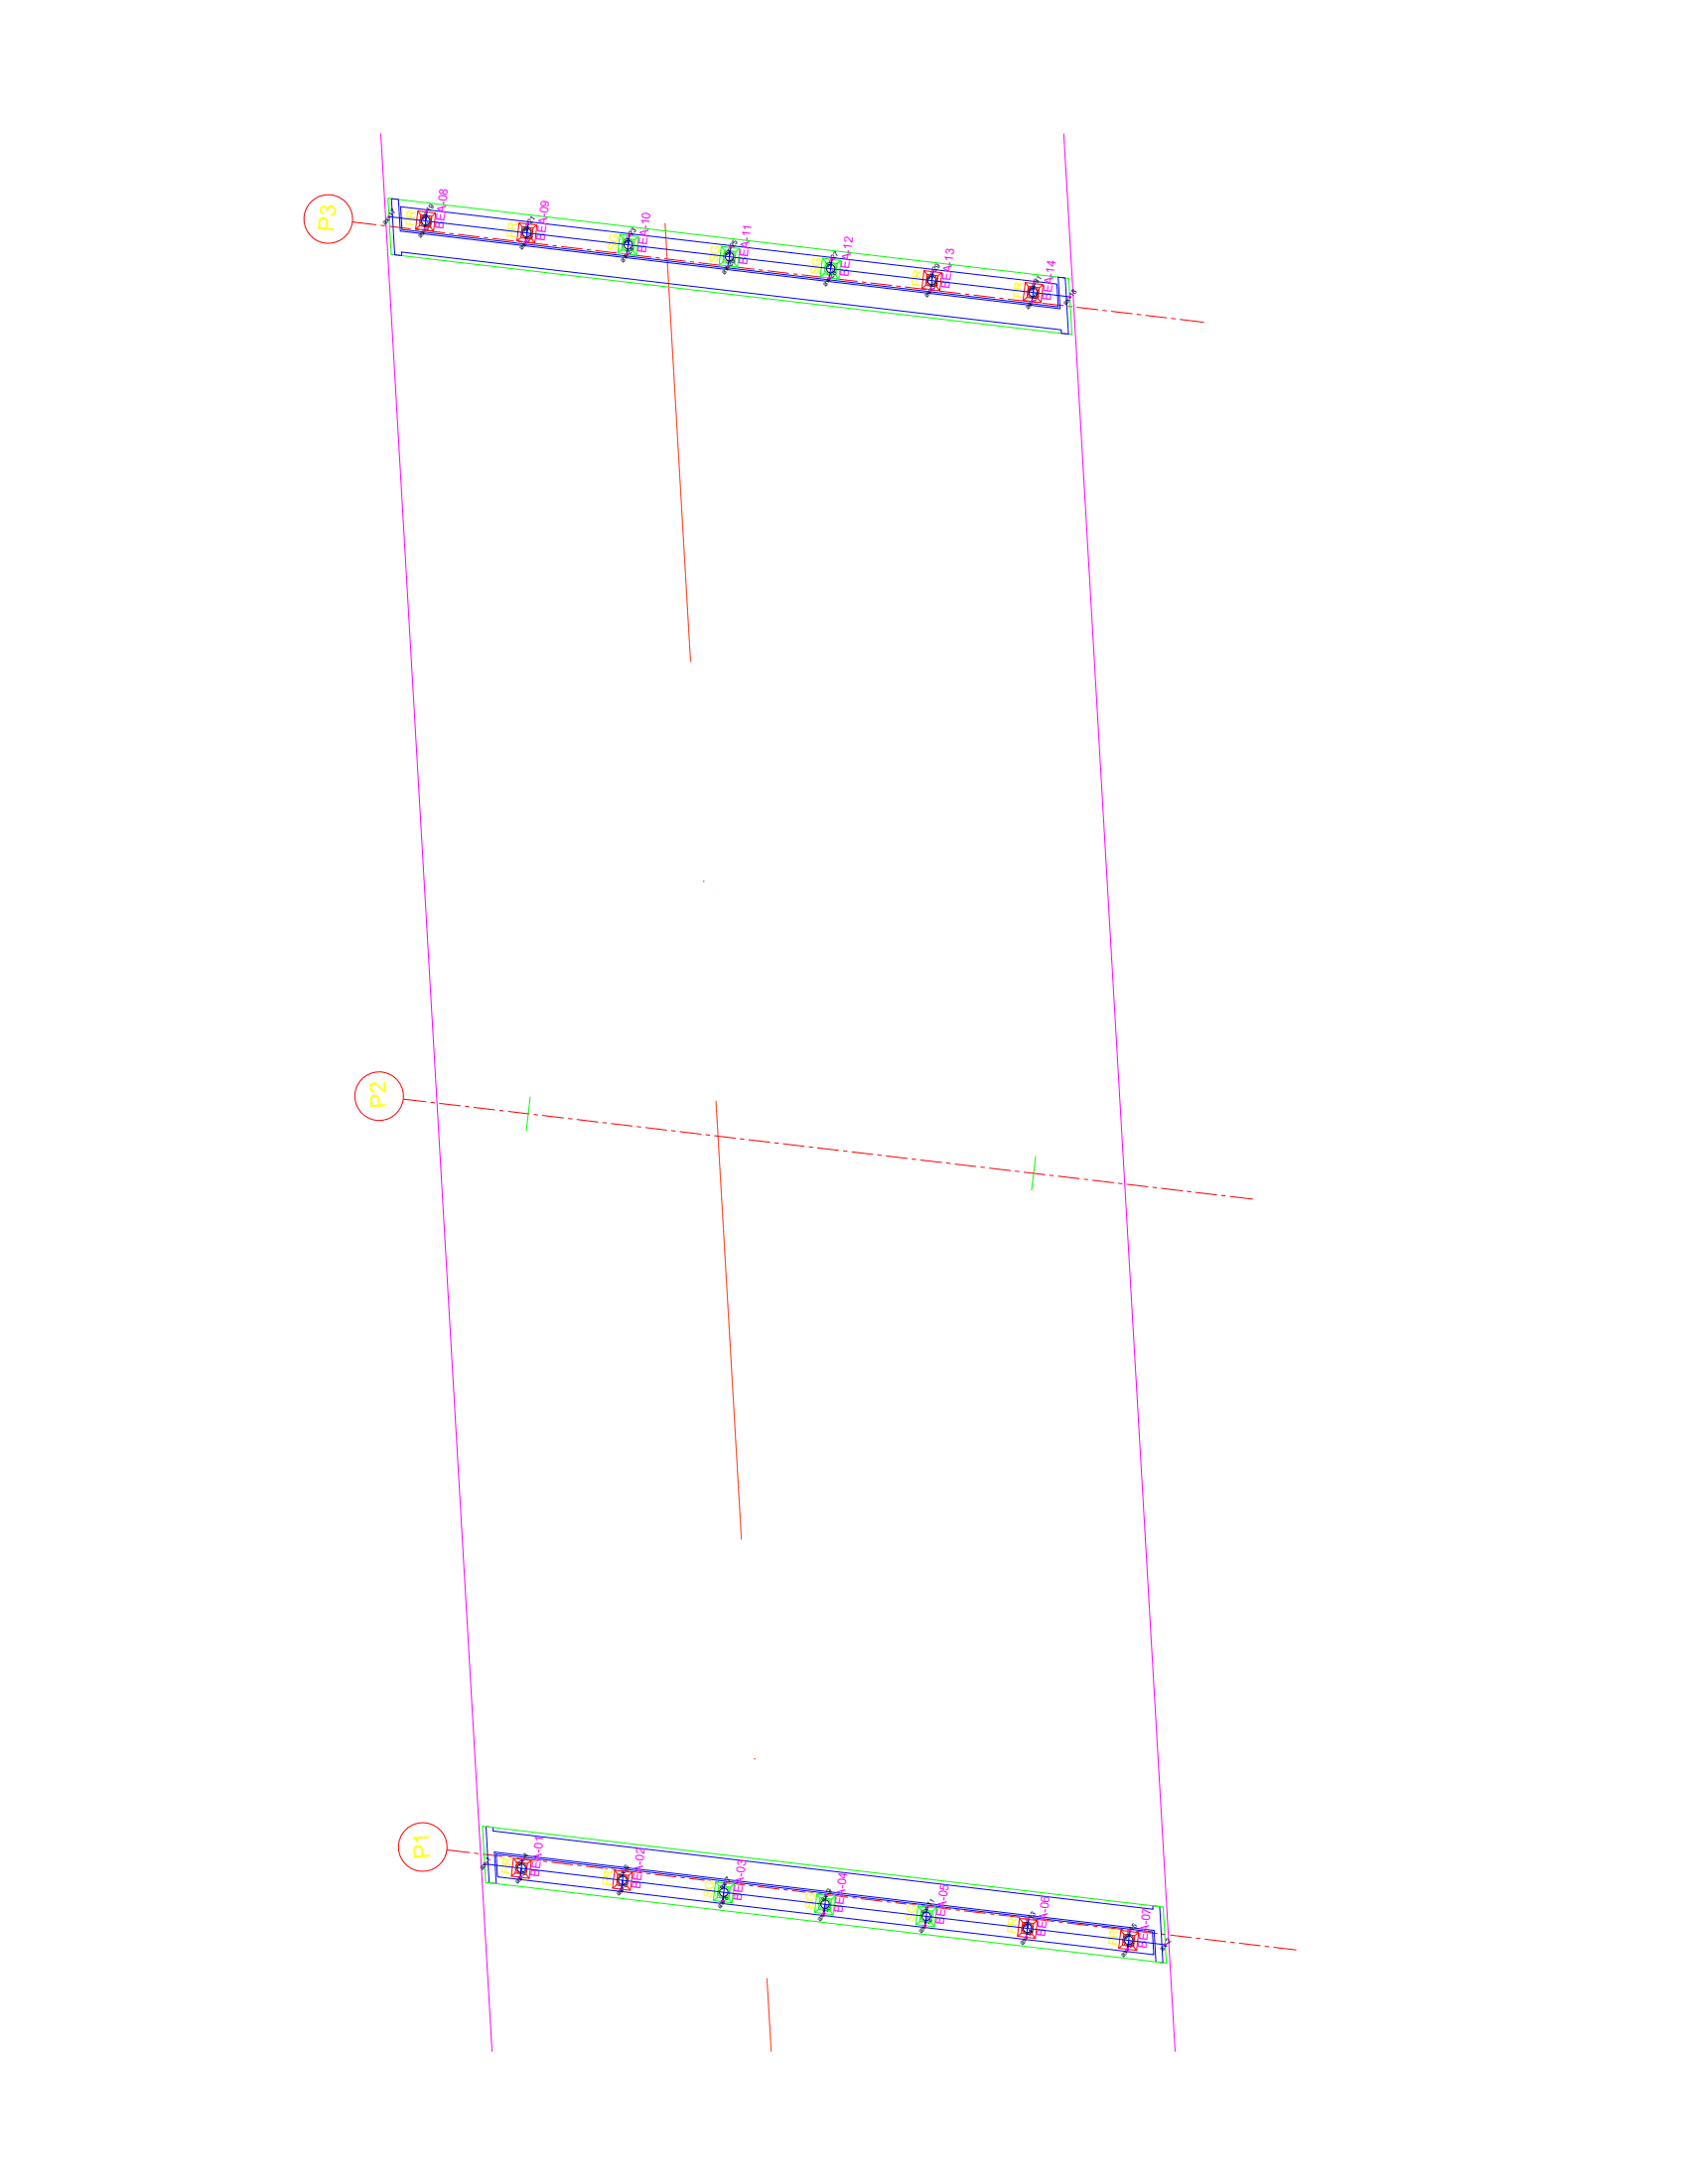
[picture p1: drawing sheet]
<svg xmlns="http://www.w3.org/2000/svg" width="216mm" height="279mm" viewBox="0 0 216 279" stroke-linecap="round" stroke-linejoin="round" font-family="sans-serif">
<!-- layer: Eixos TRI-312-Part4$0$AXIS_TRR -->
<path d="M85.1 28.6l3.2 56.1M89.9 112.8h.1M91.6 140.8l3.2 56.2M96.5 225h.1M98.1 253.1l.5 9.4" fill="none" stroke="#ff3f00" stroke-width=".13"/>
<path d="M48.7 17.1l14.2 245.4M136.1 17.1l14.2 245.4" fill="none" stroke="#f0f" stroke-width=".13"/>
<!-- layer: S-COLS-CNTR -->
<g fill="none" stroke="#f00" stroke-width=".13">
<path d="M45.1 28.4l3 .4M48.7 28.8l.5 .1M49.8 28.9l2.7 .4M53.1 29.3l.5 .1M54.2 29.5l2.7 .3M57.5 29.9h.5M58.6 30l2.7 .3M61.9 30.4h.5M63 30.5l2.7 .3M66.3 30.9l.5 .1M67.4 31l2.7 .3M70.7 31.4l.5 .1"/>
<path d="M71.8 31.5l2.7 .4M75.1 31.9l.5 .1M76.2 32.1l2.7 .3M79.5 32.4l.5 .1M80.6 32.6l2.7 .3M83.9 33h.5M85 33.1l2.7 .3M88.3 33.5h.5M89.4 33.6l2.7 .3M92.7 34l.5 .1M93.8 34.1l2.7 .3M97 34.5l.6 .1"/>
<path d="M98.1 34.6l2.8 .4M101.4 35l.6 .1M102.5 35.2l2.8 .3M105.8 35.5l.6 .1M106.9 35.7l2.8 .3M110.2 36.1h.6M111.3 36.2l2.8 .3M114.6 36.6l.6 .1M115.7 36.7l2.8 .3M119 37.1l.6 .1M120.1 37.2l2.8 .4M123.4 37.6l.6 .1"/>
<path d="M124.5 37.8l2.8 .3M127.8 38.1l.6 .1M128.9 38.3l2.8 .3M132.2 38.7h.6M133.3 38.8l2.8 .3M136.6 39.2h.6M137.7 39.3l2.8 .3M141 39.7l.6 .1M142.1 39.8l2.8 .3M145.4 40.2l.6 .1M146.5 40.3l2.8 .4M149.8 40.7l.6 .1"/>
<path d="M150.9 40.9l3.1 .3M51.6 140.6l2.9 .3M55.1 141l.5 .1M56.2 141.1l2.7 .4M59.5 141.5l.5 .1M60.6 141.7l2.7 .3M63.9 142l.5 .1M65 142.2l2.7 .3M68.3 142.6h.5M69.4 142.7l2.7 .3M72.7 143.1l.5 .1M73.8 143.2l2.7 .3"/>
<path d="M77.1 143.6l.5 .1M78.2 143.7l2.7 .4M81.5 144.1l.5 .1M82.6 144.3l2.7 .3M85.8 144.6l.6 .1M86.9 144.8l2.8 .3M90.3 145.2h.5M91.4 145.3l2.7 .3M94.6 145.7h.6M95.7 145.8l2.8 .3M99 146.2l.6 .1M100.1 146.3l2.8 .4"/>
<path d="M103.4 146.7l.6 .1M104.5 146.8l2.8 .4M107.8 147.2l.6 .1M108.9 147.4l2.8 .3M112.2 147.8h.6M113.3 147.9l2.8 .3M116.6 148.3h.6M117.7 148.4l2.8 .3M121 148.8l.6 .1M122.1 148.9l2.8 .3M125.4 149.3l.6 .1M126.5 149.4l2.8 .4"/>
<path d="M129.8 149.8l.6 .1M130.9 150l2.8 .3M134.2 150.3l.6 .1M135.3 150.5l2.8 .3M138.6 150.9h.6M139.7 151l2.8 .3M143 151.4h.6M144.1 151.5l2.8 .3M147.4 151.9l.6 .1M148.5 152l2.8 .3M151.8 152.4l.6 .1M152.9 152.5l2.7 .4"/>
<path d="M156.2 152.9l.5 .1M157.3 153.1l2.9 .3M57.2 236.7l2.9 .3M60.6 237.1h.6M61.8 237.2l2.7 .3M65 237.6h.6M66.1 237.7l2.8 .3M69.4 238.1l.6 .1M70.5 238.2l2.8 .4M73.8 238.6l.6 .1M74.9 238.7l2.8 .4M78.2 239.1l.6 .1"/>
<path d="M79.3 239.3l2.8 .3M82.6 239.7h.6M83.7 239.8l2.8 .3M87 240.2h.6M88.1 240.3l2.8 .3M91.4 240.7l.6 .1M92.5 240.8l2.8 .4M95.8 241.2l.6 .1M96.9 241.3l2.8 .4M100.2 241.7l.6 .1M101.3 241.9l2.8 .3M104.6 242.3h.6"/>
<path d="M105.7 242.4l2.8 .3M109 242.8h.6M110.1 242.9l2.8 .3M113.4 243.3l.6 .1M114.5 243.4l2.8 .3M117.8 243.8l.6 .1M118.9 243.9l2.8 .4M122.2 244.3l.6 .1M123.3 244.5l2.8 .3M126.6 244.8l.6 .1M127.7 245l2.7 .3M131 245.4h.5"/>
<path d="M132.1 245.5l2.7 .3M135.4 245.9h.5M136.5 246l2.7 .3M139.8 246.4l.5 .1M140.9 246.5l2.7 .3M144.2 246.9l.5 .1M145.3 247l2.7 .4M148.6 247.4l.5 .1M149.7 247.6l2.7 .3M153 247.9l.5 .1M154.1 248.1l2.7 .3M157.4 248.5h.5"/>
<path d="M158.5 248.6l2.7 .3M161.8 249h.5M162.9 249.1l2.9 .4"/>
</g>
<!-- layer: S-FNDN-CNTR -->
<g fill="none" stroke="#f00" stroke-width=".13">
<circle cx="42" cy="28" r="3.1"/>
<circle cx="48.5" cy="140.2" r="3.1"/>
<circle cx="54.1" cy="236.3" r="3.1"/>
</g>
<!-- layer: S-COLS-CONC -->
<path d="M67.8 140.3l-.5 4.4M132.5 147.9l-.6 4.4" fill="none" stroke="#0f0" stroke-width=".13"/>
<!-- layer: S-CONC -->
<path d="M50.1 25.4l.9 .1 .2 4.1 84.4 9.9-.3-4 .9 .1 .5 7.1-.9-.1-.1-.4-84.4-10 .1 .5-.9-.1zM51.2 26.4l84 9.9 .1 3-83.9-9.9zM62.2 233.7l.9 .1v.4l84.4 10.1-.1-.5 .9 .1 .4 7.2-.9-.1-.2-4-84.4-10.1 .3 4.1-.9-.1zM63.5 237.2l83.9 9.9 .2 3-84-10z" fill="none" stroke="#00f" stroke-width=".13"/>
<path d="M49.6 25.4l87.1 10.2 .4 7.2-87.1-10.3zM61.7 233.6l87.1 10.4 .4 7.1-87.1-10.3z" fill="none" stroke="#0f0" stroke-width=".13"/>
<!-- layer: S-BRDG-POT-BRNG -->
<g fill="none" stroke="#f00" stroke-width=".13">
<path d="M53.4 27l2.3 .3-.2 2.2-2.3-.2zM53.4 27l.4 .5M53.7 28.9l-.5 .4M53.8 27.5l1.4 .2-.1 1.4-1.4-.2zM55.1 29.1l.4 .4M55.7 27.3l-.5 .4M66.4 28.5l2.3 .3-.3 2.3-2.3-.3zM66.4 28.5l.4 .5M66.6 30.4l-.5 .4M66.8 29l1.4 .2-.2 1.4-1.4-.2zM68 30.6l.4 .5M68.7 28.8l-.5 .4"/>
<path d="M118.2 34.6l2.3 .3-.3 2.3-2.3-.3zM118.2 34.6l.4 .5M118.4 36.5l-.5 .4M118.6 35.1l1.4 .2-.2 1.4-1.4-.2zM119.8 36.7l.4 .5M120.5 34.9l-.5 .4M131.1 36.1l2.3 .3-.3 2.3-2.2-.3zM131.1 36.1l.4 .5M131.4 38l-.5 .4M131.5 36.6l1.4 .2-.1 1.4-1.4-.2zM132.8 38.2l.3 .5M133.4 36.4l-.5 .4"/>
<path d="M65.7 237.7l2.3 .3-.3 2.3-2.3-.3zM65.7 237.7l.4 .5M65.9 239.6l-.5 .4M66.1 238.2l1.4 .2-.2 1.4-1.4-.2zM67.3 239.8l.4 .5M68 238l-.5 .4M78.6 239.3l2.3 .2-.3 2.3-2.3-.2zM78.6 239.3l.4 .5M79 239.8l1.4 .1-.2 1.4-1.4-.1zM80.9 239.5l-.5 .4M78.8 241.2l-.5 .4M80.2 241.3l.4 .5"/>
<path d="M130.4 245.4l2.3 .3-.3 2.3-2.3-.3zM130.4 245.4l.4 .5M130.6 247.3l-.5 .4M130.8 245.9l1.4 .2-.2 1.4-1.4-.2zM132 247.5l.4 .5M132.7 245.7l-.5 .4M143.4 247l2.2 .2-.2 2.3-2.3-.3zM143.4 247l.3 .4M143.6 248.9l-.5 .3M143.7 247.4l1.4 .2-.1 1.4-1.4-.1zM145 249l.4 .5M145.6 247.2l-.5 .4"/>
<circle cx="54.4" cy="28.3" r=".71"/>
<circle cx="67.4" cy="29.8" r=".71"/>
<circle cx="119.2" cy="35.9" r=".71"/>
<circle cx="132.1" cy="37.4" r=".71"/>
<circle cx="66.7" cy="239" r=".71"/>
<circle cx="79.6" cy="240.5" r=".71"/>
<circle cx="131.4" cy="246.7" r=".71"/>
<circle cx="144.4" cy="248.2" r=".71"/>
</g>
<g fill="none" stroke="#0f0" stroke-width=".13">
<path d="M79.3 30l2.4 .3-.3 2.3-2.4-.2zM79.3 30l.4 .5M79.5 32l-.5 .4M79.7 30.5l1.5 .2-.2 1.5-1.5-.2zM81 32.2l.4 .4M81.7 30.3l-.5 .4M92.3 31.5l2.3 .3-.3 2.4-2.3-.3zM92.3 31.5l.3 .5M92.5 33.5l-.5 .4M92.6 32l1.5 .2-.1 1.5-1.5-.2zM94 33.7l.3 .5M94.6 31.8l-.5 .4"/>
<path d="M105.2 33l2.4 .3-.3 2.4-2.4-.3zM105.2 33l.4 .5M105.4 35l-.5 .4M105.6 33.5l1.5 .2-.2 1.5-1.5-.2zM106.9 35.2l.4 .5M107.6 33.3l-.5 .4M91.5 240.8l2.4 .2-.3 2.4-2.4-.3zM91.5 240.8l.4 .4M91.7 242.7l-.5 .4M91.9 241.2l1.5 .2-.2 1.5-1.5-.2zM93.2 242.9l.4 .5M93.9 241l-.5 .4"/>
<path d="M104.5 242.3l2.3 .3-.2 2.4-2.4-.3zM104.5 242.3l.4 .5M104.7 244.3l-.5 .4M104.9 242.8l1.5 .2-.2 1.5-1.5-.2zM106.2 244.5l.4 .5M106.8 242.6l-.4 .4M117.4 243.8l2.4 .3-.3 2.4-2.4-.3zM117.4 243.8l.4 .5M117.6 245.8l-.5 .4M117.8 244.3l1.5 .2-.2 1.5-1.5-.2zM119.1 246l.4 .5M119.8 244.1l-.5 .4"/>
<circle cx="80.3" cy="31.3" r=".75"/>
<circle cx="93.3" cy="32.8" r=".75"/>
<circle cx="106.2" cy="34.4" r=".75"/>
<circle cx="92.6" cy="242.1" r=".75"/>
<circle cx="105.5" cy="243.6" r=".75"/>
<circle cx="118.5" cy="245.2" r=".75"/>
</g>
<!-- layer: S-TEXT-0050 -->
<g fill="#fff" stroke="#fff" stroke-width=".13">
<path d="M52.1 26.8l-.2 2 1.1 .1zM52.1 26.8l1.1 .2-.2 1.9z"/>
<path d="M65 28.4l-.2 1.9 1.1 .1zM65 28.4l1.1 .1-.2 1.9z"/>
<path d="M78 29.8l-.3 2.1 1.2 .1zM78 29.8l1.1 .2-.2 2z"/>
<path d="M90.9 31.3l-.2 2.1 1.1 .1zM90.9 31.3l1.2 .2-.3 2z"/>
<path d="M103.9 32.9l-.3 2 1.2 .2zM103.9 32.9l1.1 .1-.2 2.1z"/>
<path d="M116.8 34.5l-.2 1.9 1.1 .1zM116.8 34.5l1.1 .1-.2 1.9z"/>
<path d="M129.8 36l-.2 1.9 1.1 .1zM129.8 36l1.1 .1-.2 1.9z"/>
<path d="M64.3 237.6l-.2 1.9 1.1 .1zM64.3 237.6l1.1 .1-.2 1.9z"/>
<path d="M77.3 239.1l-.3 1.9 1.1 .2zM77.3 239.1l1.1 .2-.3 1.9z"/>
<path d="M142 246.8l-.2 1.9 1.1 .1zM142 246.8l1.1 .2-.2 1.8z"/>
<path d="M129.1 245.3l-.3 1.9 1.1 .1zM129.1 245.3l1.1 .1-.3 1.9z"/>
<path d="M90.2 240.6l-.2 2 1.1 .2zM90.2 240.6l1.1 .1-.2 2.1z"/>
<path d="M103.2 242.1l-.3 2.1 1.1 .1zM103.2 242.1l1.1 .2-.3 2z"/>
<path d="M116.1 243.7l-.2 2 1.1 .2zM116.1 243.7l1.1 .1-.2 2.1z"/>
</g>
<!-- layer: Coordinate Points -->
<g fill="none" stroke="#000" stroke-width=".13">
<circle cx="54.5" cy="28.3" r=".55"/>
<circle cx="67.4" cy="29.8" r=".55"/>
<circle cx="80.4" cy="31.3" r=".55"/>
<circle cx="93.3" cy="32.8" r=".55"/>
<circle cx="106.2" cy="34.4" r=".55"/>
<circle cx="119.2" cy="35.9" r=".55"/>
<circle cx="132.1" cy="37.4" r=".55"/>
<circle cx="66.7" cy="239" r=".55"/>
<circle cx="79.6" cy="240.5" r=".55"/>
<circle cx="92.6" cy="242.1" r=".55"/>
<circle cx="105.5" cy="243.6" r=".55"/>
<circle cx="118.5" cy="245.2" r=".55"/>
<circle cx="131.4" cy="246.7" r=".55"/>
<circle cx="144.4" cy="248.2" r=".55"/>
</g>
<!-- layer: 0 -->
<g fill="none" stroke="#00f" stroke-width=".13">
<path d="M49.8 27.7l87 10.3M54.4 28.3l.2-1.2-.3 2.3M67.4 29.8l.1-1.2-.2 2.3M80.3 31.3l.2-1.2-.3 2.4M93.3 32.9l.1-1.2-.2 2.3M106.2 34.4l.2-1.2-.3 2.4M119.2 35.9l.1-1.1-.2 2.2M132.1 37.4l.2-1.1-.3 2.3M62 238.5l87.1 10.3M66.8 237.9l-.3 2.3 .2-1.2M79.8 239.4l-.3 2.3 .1-1.2M92.7 240.9l-.3 2.4 .2-1.2"/>
<path d="M105.7 242.4l-.3 2.4 .1-1.2M118.6 244l-.3 2.3 .2-1.1M131.4 246.7l.1-1.1-.2 2.2M144.5 247.1l-.3 2.3 .2-1.2"/>
</g>
<!-- layer: V-NODE -->
<g fill="none" stroke="#f0f" stroke-width=".13">
<path d="M49.6 27.5l.3 .4M49.9 27.6l-.3 .2M54.2 29.2l.2 .4M54.4 26.9l.3 .4M54.5 29.3l-.4 .2M54.8 27l-.4 .3M67.1 30.8l.3 .3M67.4 28.5l.3 .3M67.4 30.8l-.3 .3M67.7 28.5l-.4 .3M80.1 32.3l.2 .4M80.4 30l.2 .3"/>
<path d="M80.4 32.4l-.4 .2M80.7 30l-.4 .3M93 33.9l.3 .3M93.3 31.5l.3 .3M93.3 33.9l-.3 .3M93.6 31.5l-.3 .3M106 35.4l.2 .3M106.3 33l.2 .4M106.3 35.4l-.4 .3M106.6 33.1l-.4 .2M118.9 36.9l.3 .3M119.2 34.6l.3 .3"/>
<path d="M119.2 36.9l-.3 .3M119.5 34.6l-.4 .3M131.9 38.4l.2 .3M132.1 36.1l.3 .4M132.2 38.4l-.4 .3M132.5 36.1l-.4 .3M136.7 37.8l.3 .4M137 37.8l-.4 .3M61.9 238.3l.2 .3M62.2 238.3l-.4 .3M66.4 240l.3 .3M66.7 237.7l.2 .4"/>
<path d="M67 237.7l-.4 .3M79.6 239.2l.3 .4M79.9 239.3l-.3 .2M66.7 240l-.3 .3M79.4 241.5l.2 .4M79.7 241.6l-.4 .2M92.3 243.1l.3 .3M92.6 240.7l.2 .4M92.6 243.1l-.3 .3M92.9 240.8l-.4 .2M105.2 244.6l.3 .4M105.5 242.3l.3 .3"/>
<path d="M105.6 244.7l-.4 .2M105.8 242.3l-.3 .3M118.2 246.2l.3 .3M118.5 243.8l.2 .4M118.5 246.2l-.4 .3M118.8 243.8l-.4 .3M131.1 247.7l.3 .3M131.4 245.4l.3 .3M131.5 247.7l-.4 .3M131.7 245.4l-.3 .3M144.1 249.2l.3 .4M144.4 246.9l.2 .4"/>
<path d="M144.4 249.2l-.4 .3M144.7 247l-.4 .2M148.9 248.6l.3 .4M149.2 248.7l-.3 .2"/>
<circle cx="49.8" cy="27.7" r=".11"/>
<circle cx="54.3" cy="29.4" r=".11"/>
<circle cx="54.6" cy="27.1" r=".11"/>
<circle cx="67.3" cy="30.9" r=".11"/>
<circle cx="67.5" cy="28.6" r=".11"/>
<circle cx="80.2" cy="32.5" r=".11"/>
<circle cx="80.5" cy="30.1" r=".11"/>
<circle cx="93.2" cy="34" r=".11"/>
<circle cx="93.4" cy="31.6" r=".11"/>
<circle cx="106.1" cy="35.6" r=".11"/>
<circle cx="106.4" cy="33.2" r=".11"/>
<circle cx="119.1" cy="37" r=".11"/>
<circle cx="119.3" cy="34.8" r=".11"/>
<circle cx="132" cy="38.6" r=".11"/>
<circle cx="132.3" cy="36.3" r=".11"/>
<circle cx="136.8" cy="38" r=".11"/>
<circle cx="62" cy="238.4" r=".11"/>
<circle cx="66.8" cy="237.9" r=".11"/>
<circle cx="79.8" cy="239.4" r=".11"/>
<circle cx="66.5" cy="240.2" r=".11"/>
<circle cx="79.5" cy="241.7" r=".11"/>
<circle cx="92.4" cy="243.3" r=".11"/>
<circle cx="92.7" cy="240.9" r=".11"/>
<circle cx="105.4" cy="244.8" r=".11"/>
<circle cx="105.7" cy="242.4" r=".11"/>
<circle cx="118.3" cy="246.3" r=".11"/>
<circle cx="118.6" cy="244" r=".11"/>
<circle cx="131.3" cy="247.8" r=".11"/>
<circle cx="131.6" cy="245.5" r=".11"/>
<circle cx="144.2" cy="249.4" r=".11"/>
<circle cx="144.5" cy="247.1" r=".11"/>
<circle cx="149.1" cy="248.8" r=".11"/>
</g>
<g font-size="2.8" fill="#ff0">
<text x="42.6" y="29.7" transform="rotate(-83 42.6 29.7)">P3</text>
<text x="49.5" y="141.7" transform="rotate(-93 49.5 141.7)">P2</text>
<text x="55" y="237.8" transform="rotate(-93 55 237.8)">P1</text>
</g>
<g font-size="1.5" fill="#ff0">
<text x="53" y="29" transform="rotate(-83 53 29)">FR</text>
<text x="65.9" y="30.5" transform="rotate(-83 65.9 30.5)">FR</text>
<text x="78.8" y="32.1" transform="rotate(-83 78.8 32.1)">SG</text>
<text x="91.8" y="33.6" transform="rotate(-83 91.8 33.6)">SG</text>
<text x="104.7" y="35.1" transform="rotate(-83 104.7 35.1)">SG</text>
<text x="117.7" y="36.6" transform="rotate(-83 117.7 36.6)">FR</text>
<text x="130.6" y="38.2" transform="rotate(-83 130.6 38.2)">FR</text>
<text x="65.2" y="239.8" transform="rotate(-83 65.2 239.8)">FR</text>
<text x="78.1" y="241.3" transform="rotate(-83 78.1 241.3)">FR</text>
<text x="91.1" y="242.8" transform="rotate(-83 91.1 242.8)">SG</text>
<text x="104" y="244.4" transform="rotate(-83 104 244.4)">SG</text>
<text x="117" y="245.9" transform="rotate(-83 117 245.9)">SG</text>
<text x="129.9" y="247.4" transform="rotate(-83 129.9 247.4)">FR</text>
<text x="142.9" y="249" transform="rotate(-83 142.9 249)">FR</text>
</g>
<g font-size="1.5" fill="#f0f">
<text x="56.7" y="29.4" transform="rotate(-83 56.7 29.4)">BEA-08</text>
<text x="69.7" y="30.9" transform="rotate(-83 69.7 30.9)">BEA-09</text>
<text x="82.6" y="32.4" transform="rotate(-83 82.6 32.4)">BEA-10</text>
<text x="95.6" y="33.9" transform="rotate(-83 95.6 33.9)">BEA-11</text>
<text x="108.5" y="35.5" transform="rotate(-83 108.5 35.5)">BEA-12</text>
<text x="121.5" y="37" transform="rotate(-83 121.5 37)">BEA-13</text>
<text x="134.4" y="38.5" transform="rotate(-83 134.4 38.5)">BEA-14</text>
<text x="68.9" y="240.1" transform="rotate(-83 68.9 240.1)">BEA-01</text>
<text x="81.9" y="241.6" transform="rotate(-83 81.9 241.6)">BEA-02</text>
<text x="94.8" y="243.2" transform="rotate(-83 94.8 243.2)">BEA-03</text>
<text x="107.8" y="244.7" transform="rotate(-83 107.8 244.7)">BEA-04</text>
<text x="120.7" y="246.3" transform="rotate(-83 120.7 246.3)">BEA-05</text>
<text x="133.7" y="247.8" transform="rotate(-83 133.7 247.8)">BEA-06</text>
<text x="146.6" y="249.3" transform="rotate(-83 146.6 249.3)">BEA-07</text>
</g>
<g font-size=".9">
<text x="49.3" y="28.8" transform="rotate(-52 49.3 28.8)">ax-17</text>
<text x="54.1" y="28.2" transform="rotate(-51 54.1 28.2)">ax-19</text>
<text x="67.1" y="29.7" transform="rotate(-52 67.1 29.7)">ax-21</text>
<text x="53.8" y="30.5" transform="rotate(-51 53.8 30.5)">ax-20</text>
<text x="66.8" y="32" transform="rotate(-52 66.8 32)">ax-22</text>
<text x="79.7" y="33.6" transform="rotate(-51 79.7 33.6)">ax-24</text>
<text x="80" y="31.2" transform="rotate(-52 80 31.2)">ax-23</text>
<text x="92.7" y="35.1" transform="rotate(-51 92.7 35.1)">ax-26</text>
<text x="93" y="32.8" transform="rotate(-51 93 32.8)">ax-25</text>
<text x="105.9" y="34.3" transform="rotate(-51 105.9 34.3)">ax-27</text>
<text x="118.9" y="35.9" transform="rotate(-51 118.9 35.9)">ax-29</text>
<text x="105.6" y="36.7" transform="rotate(-51 105.6 36.7)">ax-28</text>
<text x="118.6" y="38.1" transform="rotate(-51 118.6 38.1)">ax-30</text>
<text x="131.5" y="39.7" transform="rotate(-51 131.5 39.7)">ax-32</text>
<text x="131.9" y="37.3" transform="rotate(-51 131.9 37.3)">ax-31</text>
<text x="136.4" y="39.1" transform="rotate(-52 136.4 39.1)">ax-18</text>
<text x="61.7" y="239.3" transform="rotate(-51 61.7 239.3)">ax-1</text>
<text x="66.5" y="238.8" transform="rotate(-51 66.5 238.8)">ax-4</text>
<text x="66.2" y="241.1" transform="rotate(-51 66.2 241.1)">ax-3</text>
<text x="79.2" y="242.6" transform="rotate(-51 79.2 242.6)">ax-5</text>
<text x="79.5" y="240.3" transform="rotate(-51 79.5 240.3)">ax-6</text>
<text x="92.1" y="244.2" transform="rotate(-51 92.1 244.2)">ax-8</text>
<text x="92.4" y="241.8" transform="rotate(-51 92.4 241.8)">ax-7</text>
<text x="104.9" y="245.9" transform="rotate(-51 104.9 245.9)">ax-10</text>
<text x="105.4" y="243.3" transform="rotate(-52 105.4 243.3)">ax-9</text>
<text x="118.2" y="245" transform="rotate(-51 118.2 245)">ax-11</text>
<text x="117.9" y="247.4" transform="rotate(-52 117.9 247.4)">ax-12</text>
<text x="130.8" y="249" transform="rotate(-51 130.8 249)">ax-14</text>
<text x="131.1" y="246.7" transform="rotate(-51 131.1 246.7)">ax-13</text>
<text x="143.8" y="250.5" transform="rotate(-52 143.8 250.5)">ax-16</text>
<text x="144" y="248.2" transform="rotate(-51 144 248.2)">ax-15</text>
<text x="148.7" y="249.7" transform="rotate(-52 148.7 249.7)">ax-2</text>
</g>
</svg>
